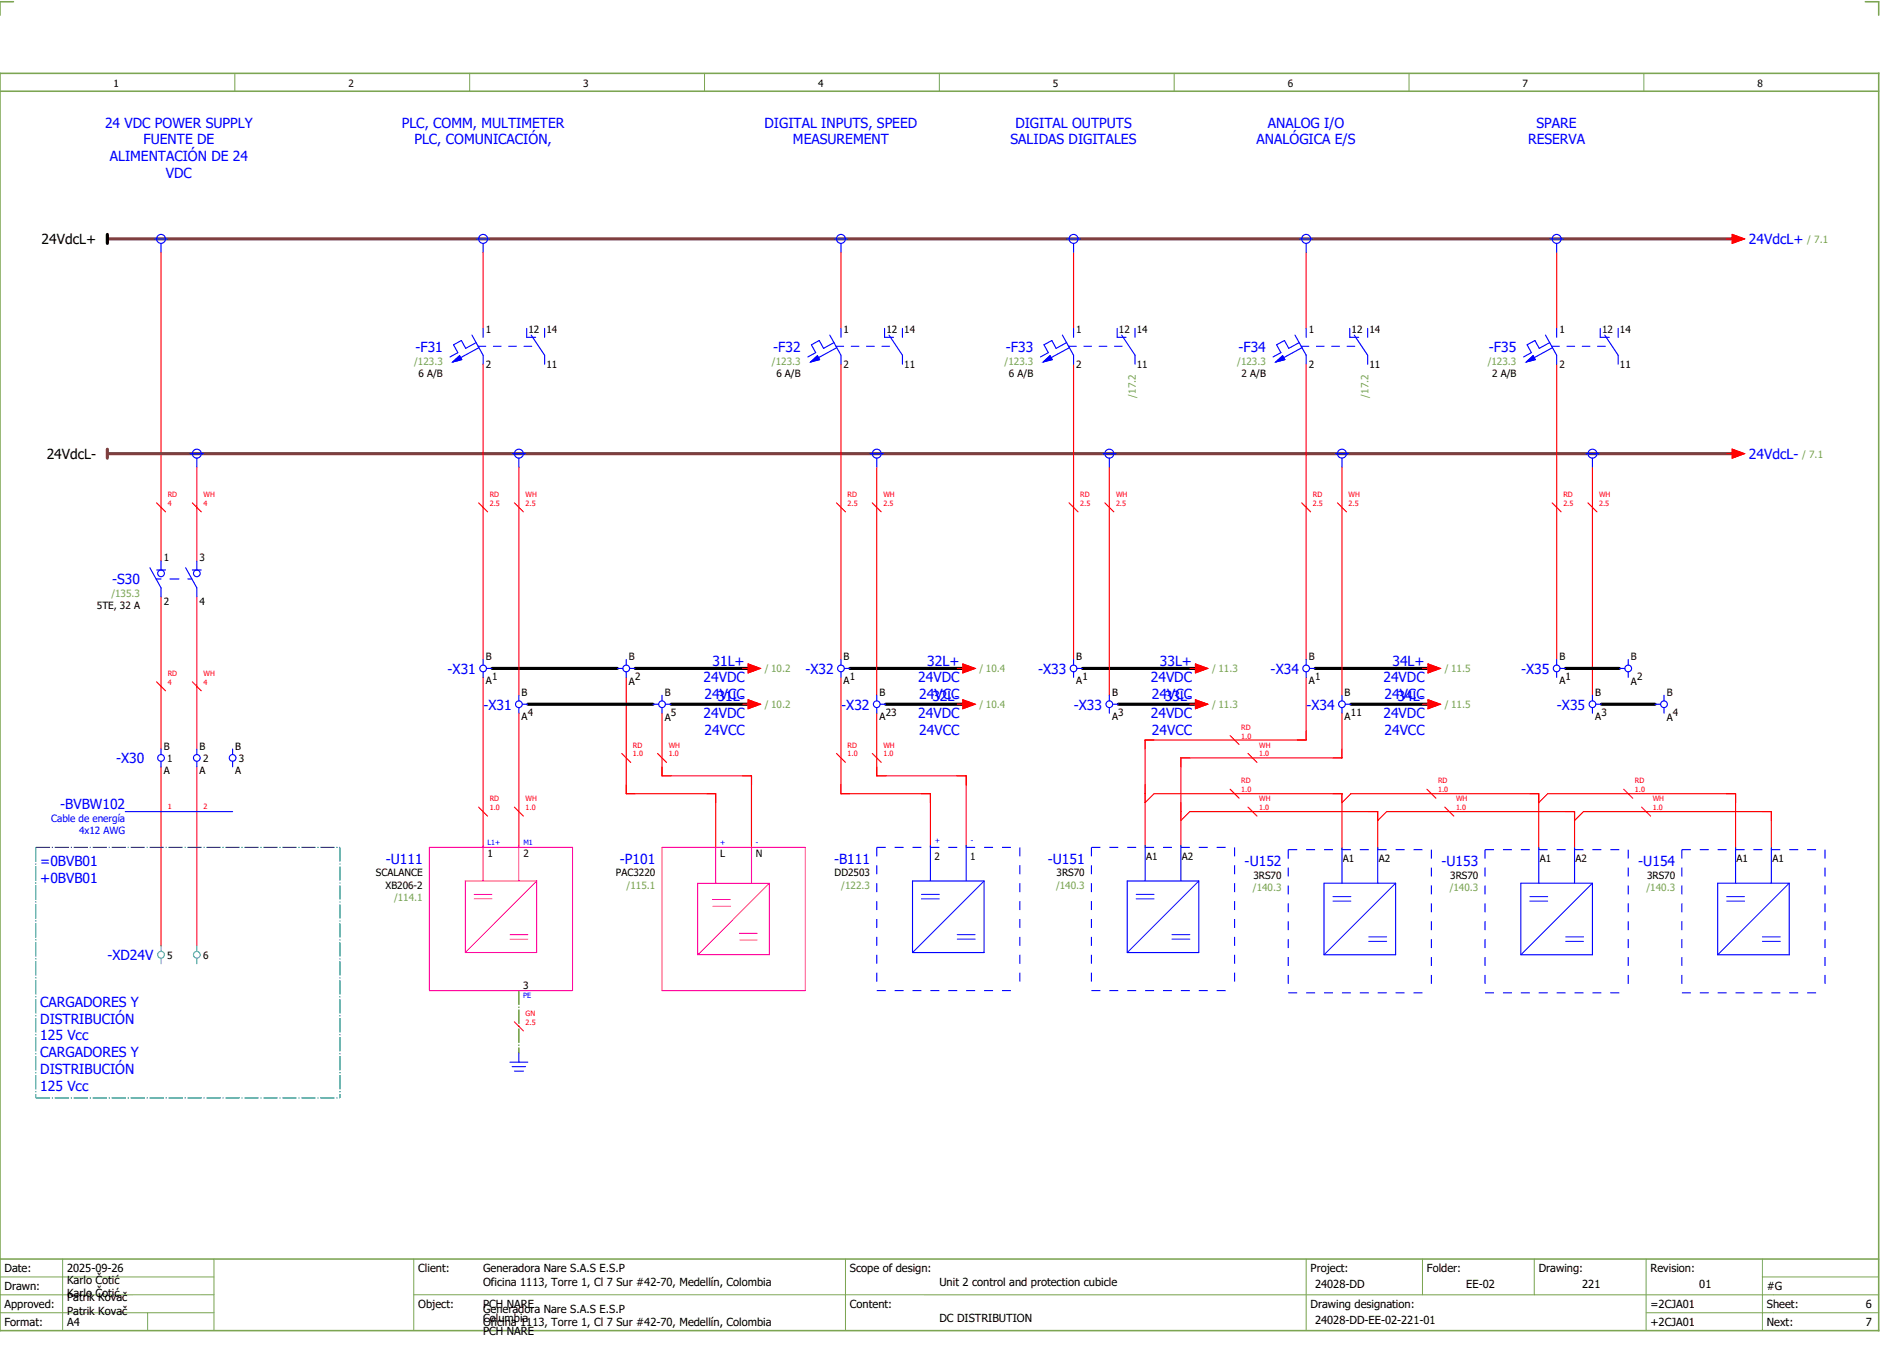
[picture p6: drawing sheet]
<svg xmlns="http://www.w3.org/2000/svg" width="421mm" height="301mm" viewBox="0 0 421 301" stroke-linecap="round" stroke-linejoin="round" font-family="sans-serif">
<path d="M0 16.4h420v281h-420zM3 .4h-3v3M417 .4h3v3M0 20.4h420M0 281.4h420" fill="none" stroke="#7ca552" stroke-width=".35"/>
<g fill="none" stroke="#7ca552" stroke-width=".22">
<path d="M52.5 16.4v4M105 16.4v4M157.5 16.4v4M210 16.4v4M262.5 16.4v4M315 16.4v4M367.5 16.4v4M0 285.4h47.8M0 293.4h47.8M14 281.4v16M33 293.4v4M47.8 281.4v16"/>
<path d="M47.8 289.4h-47.8M92.5 281.4v16M92.5 289.4h327.5M189 281.4v16M292 281.4v15.8M318 281.4v8M343 281.4v8M368 281.4v15.8M368 293.4h52M394 285.4h26M394 281.4v15.8"/>
</g>
<g fill="none" stroke="#f00" stroke-width=".25">
<path d="M36 56.4v69M108 56.4v17M188 56.4v17M240 56.4v17M292 56.4v17M348 56.4v17M386 53.4h1.3M387.3 52.4l2.7 1-2.7 1zM108 81.4v66M188 81.4v66M240 81.4v66M292 81.4v66"/>
<path d="M348 81.4v66M35 112.4l2 2M43 112.4l2 2M44 104.4v21M107 112.4l2 2M115 112.4l2 2M116 104.4v51M187 112.4l2 2M195 112.4l2 2M196 104.4v51M239 112.4l2 2M247 112.4l2 2"/>
<path d="M248 104.4v51M291 112.4l2 2M299 112.4l2 2M300 104.4v51M347 112.4l2 2M355 112.4l2 2M356 104.4v51M386 101.4h1.3M387.3 100.4l2.7 1-2.7 1zM36 133.4v34M44 133.4v34M35 152.4l2 2"/>
<path d="M43 152.4l2 2M108 151.4v38M116 159.4v30M140 151.4v26h20v12M148 159.4v14h20v16M166 149.4h1.3M166 157.4h1.3M167.3 148.4l2.7 1-2.7 1zM167.3 156.4l2.7 1-2.7 1zM188 151.4v26h20v12M196 159.4v14h20v16M214 149.4h1.2"/>
<path d="M214 157.4h1.2M215.2 148.4l2.8 1-2.8 1zM215.2 156.4l2.8 1-2.8 1zM266 149.4h1.2M266 157.4h1.2M267.2 148.4l2.8 1-2.8 1zM267.2 156.4l2.8 1-2.8 1zM292 151.4v14h-36v24M300 159.4v10h-36v20M318 149.4h1.3M318 157.4h1.3M319.3 148.4l2.7 1-2.7 1z"/>
<path d="M319.3 156.4l2.7 1-2.7 1zM36 171.4v40M44 171.4v40M139 168.4l2 2M147 168.4l2 2M187 168.4l2 2M195 168.4l2 2M256 179.4l2-2h42v12.5M275 164.4l2 2M275 176.4l2 2M279 168.4l2 2M300 179.4l2-2h42v12.5"/>
<path d="M319 176.4l2 2M344 179.4l2-2h42v12.5M363 176.4l2 2M107 180.4l2 2M115 180.4l2 2M264 183.4l2-2h42v8.5M279 180.4l2 2M308 183.4l2-2h42v8.5M323 180.4l2 2M352 183.4l2-2h42v8.5M367 180.4l2 2M115 228.4l2 2"/>
</g>
<path d="M24 53.4h364M24 101.4h364M24 100.4v2" fill="none" stroke="#7f3f3f" stroke-width=".7"/>
<g fill="none" stroke="#000" stroke-width=".7">
<path d="M24 52.4v2M110 149.4h28M118 157.4h28M142 149.4h26M150 157.4h18M190 149.4h26M198 157.4h18M242 149.4h26M250 157.4h18M294 149.4h26M302 157.4h18M350 149.4h12"/>
<path d="M358 157.4h12"/>
</g>
<path d="M116 221.4v14" fill="none" stroke="#008000" stroke-width=".25" stroke-dasharray="3.2 .4 .3 .4" stroke-linecap="butt"/>
<path d="M96 189.4h32v32h-32zM104 196.9h16v16h-16zM108 188.9v8M116 188.9v8M148 189.4h32v32h-32zM156 197.4h16v16h-16zM160 189.4v8M168 189.4v8" fill="none" stroke="#f0f" stroke-width=".25"/>
<path d="M106 199.9h4M120 196.9l-16 16M172 197.4l-16 16M106 200.9h4M114 209.9h4M114 208.9h4M159.3 201h4M159.3 202.5h4M165.3 208.6h4M165.3 210.1h4" fill="none" stroke="#f0f" stroke-width=".22"/>
<g fill="none" stroke="#00f" stroke-width=".25">
<path d="M34.5 53.4h3M36 54.4v2M106.5 53.4h3M108 54.4v2M186.5 53.4h3M188 54.4v2M238.5 53.4h3M240 54.4v2M290.5 53.4h3M292 54.4v2M346.5 53.4h3M348 54.4v2"/>
<path d="M105.5 74.9l2.5 4.5v2M106.4 76.6l-2.3 1.3-1-1.8-1.7 1 1 1.7-1.8 1M106.9 77.4h1.7M107.1 77.7l-4.1 2.2M108 73.4v2M110.3 77.4h1.7M113.7 77.4h1.7M117.2 77.4h1.7M117.8 73.4v2h2M118.7 74.9l3.1 4.5v2M121.7 73.4v2M185.5 74.9l2.5 4.5v2"/>
<path d="M186.4 76.6l-2.3 1.3-1-1.8-1.7 1 1 1.7-1.8 1M186.9 77.4h1.7M187.1 77.7l-4.1 2.2M188 73.4v2M190.3 77.4h1.7M193.7 77.4h1.7M197.2 77.4h1.7M197.7 73.4v2h2M198.8 74.9l3 4.5v2M201.8 73.4v2M237.5 74.9l2.5 4.5v2M238.4 76.6l-2.3 1.3-1-1.8-1.7 1 1 1.7-1.8 1"/>
<path d="M238.9 77.4h1.7M239.1 77.7l-4.1 2.2M240 73.4v2M242.3 77.4h1.7M245.7 77.4h1.7M249.2 77.4h1.7M249.8 73.4v2h1.9M250.7 74.9l3.1 4.5v2M253.7 73.4v2M289.5 74.9l2.5 4.5v2M290.4 76.6l-2.3 1.3-1-1.8-1.7 1 1 1.7-1.8 1M290.9 77.4h1.7"/>
<path d="M291.1 77.7l-4.1 2.2M292 73.4v2M294.3 77.4h1.7M297.7 77.4h1.7M301.2 77.4h1.7M301.7 73.4v2h2.1M302.8 74.9l3 4.5v2M305.8 73.4v2M345.5 74.9l2.5 4.5v2M346.4 76.6l-2.3 1.3-1-1.8-1.7 1 1 1.7-1.8 1M346.9 77.4h1.7M347.1 77.7l-4.1 2.2"/>
<path d="M348 73.4v2M350.3 77.4h1.7M353.7 77.4h1.7M357.2 77.4h1.7M357.7 73.4v2h2M358.8 74.9l3 4.5v2M361.7 73.4v2M101.2 80.9l1.5-1.4 .5 .9zM181.2 80.9l1.5-1.4 .5 .9zM233.2 80.9l1.5-1.4 .5 .9zM285.2 80.9l1.5-1.4 .5 .9zM341.2 80.9l1.5-1.4 .5 .9z"/>
<path d="M42.5 101.4h3M44 102.4v2M114.5 101.4h3M116 102.4v2M194.5 101.4h3M196 102.4v2M246.5 101.4h3M248 102.4v2M298.5 101.4h3M300 102.4v2M354.5 101.4h3M356 102.4v2"/>
<path d="M33.5 126.9l2.5 4.5v2M34.9 129.4h1.1M35 127.4h2M36 125.4v2M38 129.4h2M41.5 126.9l2.5 4.5v2M42 129.4h.9M43 127.4h2M44 125.4v2M108 147.4v1.2M108 150.1v1.3M108.8 149.4h1.2"/>
<path d="M116 155.4v1.2M116 158.1v1.3M116.8 157.4h1.2M138 149.4h1.2M140 147.4v1.2M140 150.1v1.3M140.7 149.4h1.3M146 157.4h1.3M148 155.4v1.2M148 158.1v1.3M148.8 157.4h1.2M188 147.4v1.2"/>
<path d="M188 150.1v1.3M188.7 149.4h1.3M196 155.4v1.2M196 158.1v1.3M196.8 157.4h1.2M240 147.4v1.2M240 150.1v1.3M240.8 149.4h1.2M248 155.4v1.2M248 158.1v1.3M248.7 157.4h1.3M292 147.4v1.2"/>
<path d="M292 150.1v1.3M292.8 149.4h1.2M300 155.4v1.2M300 158.1v1.3M300.8 157.4h1.2M348 147.4v1.2M348 150.1v1.3M348.8 149.4h1.2M356 155.4v1.2M356 158.1v1.3M356.8 157.4h1.2M362 149.4h1.3"/>
<path d="M364 147.4v1.2M364 150.1v1.3M370 157.4h1.2M372 155.4v1.2M372 158.1v1.3M36 167.4v1.2M36 170.1v1.3M44 167.4v1.2M44 170.1v1.3M52 167.4v1.2M52 170.1v1.3M28 181.4h24"/>
<path d="M204 196.9h16v16h-16zM208 188.9v8M216 188.9v8M252 196.9h16v16h-16zM256 188.9v8M264 188.9v8M296 197.4h16v16h-16zM300 189.4v8M308 189.4v8M340 197.4h16v16h-16zM344 189.4v8M352 189.4v8"/>
<path d="M384 197.4h16v16h-16zM388 189.4v8M396 189.4v8M114 237.4h4M114.5 238.4h3M115 239.4h2M116 235.4v2"/>
<circle cx="36" cy="53.4" r="1"/>
<circle cx="108" cy="53.4" r="1"/>
<circle cx="188" cy="53.4" r="1"/>
<circle cx="240" cy="53.4" r="1"/>
<circle cx="292" cy="53.4" r="1"/>
<circle cx="348" cy="53.4" r="1"/>
<circle cx="44" cy="101.4" r="1"/>
<circle cx="116" cy="101.4" r="1"/>
<circle cx="196" cy="101.4" r="1"/>
<circle cx="248" cy="101.4" r="1"/>
<circle cx="300" cy="101.4" r="1"/>
<circle cx="356" cy="101.4" r="1"/>
<circle cx="36" cy="128.1" r=".75"/>
<circle cx="44" cy="128.1" r=".75"/>
<circle cx="108" cy="149.4" r=".75"/>
<circle cx="116" cy="157.4" r=".75"/>
<circle cx="140" cy="149.4" r=".75"/>
<circle cx="148" cy="157.4" r=".75"/>
<circle cx="188" cy="149.4" r=".75"/>
<circle cx="196" cy="157.4" r=".75"/>
<circle cx="240" cy="149.4" r=".75"/>
<circle cx="248" cy="157.4" r=".75"/>
<circle cx="292" cy="149.4" r=".75"/>
<circle cx="300" cy="157.4" r=".75"/>
<circle cx="348" cy="149.4" r=".75"/>
<circle cx="356" cy="157.4" r=".75"/>
<circle cx="364" cy="149.4" r=".75"/>
<circle cx="372" cy="157.4" r=".75"/>
<circle cx="36" cy="169.4" r=".75"/>
<circle cx="44" cy="169.4" r=".75"/>
<circle cx="52" cy="169.4" r=".75"/>
</g>
<g fill="none" stroke="#00f" stroke-width=".22">
<path d="M206 199.9h4M220 196.9l-16 16M254 199.9h4M268 196.9l-16 16M312 197.4l-16 16M356 197.4l-16 16M400 197.4l-16 16M206 200.9h4M214 209.9h4M214 208.9h4M254 200.9h4M262 209.9h4"/>
<path d="M262 208.9h4M298 201.4h4M298 200.4h4M306 210.4h4M306 209.4h4M342 201.4h4M342 200.4h4M350 210.4h4M350 209.4h4M386 201.4h4M386 200.4h4M394 210.4h4"/>
<path d="M394 209.4h4"/>
</g>
<path d="M8 189.4h68M8 189.4v56M76 189.4v56M8 245.4h68" fill="none" stroke="#007f7f" stroke-width=".25" stroke-dasharray="3.2 .4 .3 .4" stroke-linecap="butt"/>
<g fill="#00f" stroke="#00f" stroke-width=".22">
<path d="M233.2 80.9l1.5-1.4 .5 .9z"/>
<path d="M285.2 80.9l1.5-1.4 .5 .9z"/>
<path d="M341.2 80.9l1.5-1.4 .5 .9z"/>
<path d="M181.2 80.9l1.5-1.4 .5 .9z"/>
<path d="M101.2 80.9l1.5-1.4 .5 .9z"/>
</g>
<g fill="none" stroke="#52a5a5" stroke-width=".25">
<path d="M36 211.4v1.2M36 214.1v1.3M44 211.4v1.2M44 214.1v1.3"/>
<circle cx="36" cy="213.4" r=".75"/>
<circle cx="44" cy="213.4" r=".75"/>
</g>
<g fill="none" stroke="#00f" stroke-width=".25" stroke-dasharray="2 2" stroke-linecap="butt">
<path d="M196 189.4h32M196 189.4v32M228 189.4v32M244 189.4h32M244 189.4v32M276 189.4v32M288 189.9h32M288 189.9v32M320 189.9v32M332 189.9h32M332 189.9v32M364 189.9v32"/>
<path d="M376 189.9h32M376 189.9v32M408 189.9v32M196 221.4h32M244 221.4h32M288 221.9h32M332 221.9h32M376 221.9h32"/>
</g>
<g fill="#f00" stroke="#f00" stroke-width=".22">
<path d="M167.3 148.4l2.7 1-2.7 1z"/>
<path d="M167.3 156.4l2.7 1-2.7 1z"/>
<path d="M215.2 148.4l2.8 1-2.8 1z"/>
<path d="M215.2 156.4l2.8 1-2.8 1z"/>
<path d="M267.2 148.4l2.8 1-2.8 1z"/>
<path d="M267.2 156.4l2.8 1-2.8 1z"/>
<path d="M319.3 148.4l2.7 1-2.7 1z"/>
<path d="M319.3 156.4l2.7 1-2.7 1z"/>
<path d="M387.3 100.4l2.7 1-2.7 1z"/>
<path d="M387.3 52.4l2.7 1-2.7 1z"/>
</g>
<g font-size="3.1" fill="#00f">
<text x="23.5" y="28.5">24 VDC POWER SUPPLY</text>
<text x="89.8" y="28.5">PLC, COMM, MULTIMETER</text>
<text x="170.9" y="28.5">DIGITAL INPUTS, SPEED</text>
<text x="227" y="28.5">DIGITAL OUTPUTS</text>
<text x="283.4" y="28.5">ANALOG I/O</text>
<text x="343.5" y="28.5">SPARE</text>
<text x="32.1" y="32.3">FUENTE DE</text>
<text x="92.6" y="32.3">PLC, COMUNICACIÓN,</text>
<text x="177.3" y="32.3">MEASUREMENT</text>
<text x="225.9" y="32.3">SALIDAS DIGITALES</text>
<text x="280.9" y="32.3">ANALÓGICA E/S</text>
<text x="341.6" y="32.3">RESERVA</text>
<text x="24.5" y="36">ALIMENTACIÓN DE 24</text>
<text x="37.1" y="39.8">VDC</text>
<text x="391" y="54.6">24VdcL+</text>
<text x="92.9" y="78.6">-F31</text>
<text x="172.9" y="78.6">-F32</text>
<text x="224.9" y="78.6">-F33</text>
<text x="276.9" y="78.6">-F34</text>
<text x="332.9" y="78.6">-F35</text>
<text x="391" y="102.6">24VdcL-</text>
<text x="25.1" y="130.5">-S30</text>
<text x="159.3" y="148.8">31L+</text>
<text x="207.3" y="148.8">32L+</text>
<text x="259.3" y="148.8">33L+</text>
<text x="311.3" y="148.8">34L+</text>
<text x="100.1" y="150.7">-X31</text>
<text x="157.3" y="152.5">24VDC</text>
<text x="180.1" y="150.7">-X32</text>
<text x="205.3" y="152.5">24VDC</text>
<text x="232.1" y="150.7">-X33</text>
<text x="257.3" y="152.5">24VDC</text>
<text x="284.1" y="150.7">-X34</text>
<text x="309.3" y="152.5">24VDC</text>
<text x="340.1" y="150.7">-X35</text>
<text x="108.1" y="158.7">-X31</text>
<text x="157.3" y="160.5">24VDC</text>
<text x="157.5" y="156.3">24VCC</text>
<text x="160.4" y="156.8">31L-</text>
<text x="188.1" y="158.7">-X32</text>
<text x="205.3" y="160.5">24VDC</text>
<text x="205.5" y="156.3">24VCC</text>
<text x="208.4" y="156.8">32L-</text>
<text x="240.1" y="158.7">-X33</text>
<text x="257.3" y="160.5">24VDC</text>
<text x="257.5" y="156.3">24VCC</text>
<text x="260.4" y="156.8">33L-</text>
<text x="292.1" y="158.7">-X34</text>
<text x="309.3" y="160.5">24VDC</text>
<text x="309.5" y="156.3">24VCC</text>
<text x="312.4" y="156.8">34L-</text>
<text x="348.1" y="158.7">-X35</text>
<text x="157.5" y="164.3">24VCC</text>
<text x="205.5" y="164.3">24VCC</text>
<text x="257.5" y="164.3">24VCC</text>
<text x="309.5" y="164.3">24VCC</text>
<text x="26" y="170.6">-X30</text>
<text x="13.5" y="180.8">-BVBW102</text>
<text x="9" y="193.5">=0BVB01</text>
<text x="9" y="197.3">+0BVB01</text>
<text x="86.2" y="193">-U111</text>
<text x="138.6" y="193">-P101</text>
<text x="186.5" y="193">-B111</text>
<text x="234.3" y="193">-U151</text>
<text x="278.2" y="193.5">-U152</text>
<text x="322.3" y="193.5">-U153</text>
<text x="366.3" y="193.5">-U154</text>
<text x="24" y="214.6">-XD24V</text>
<text x="9" y="225">CARGADORES Y</text>
<text x="9" y="228.8">DISTRIBUCIÓN</text>
<text x="9" y="232.5">125 Vcc</text>
<text x="9" y="236.3">CARGADORES Y</text>
<text x="9" y="240">DISTRIBUCIÓN</text>
<text x="9" y="243.8">125 Vcc</text>
</g>
<g font-size="3.1">
<text x="9.3" y="54.6">24VdcL+</text>
<text x="10.4" y="102.6">24VdcL-</text>
</g>
<g font-size="2.5">
<text x="1" y="284.4">Date:</text>
<text x="15" y="286.9">Karlo Čotić</text>
<text x="15" y="284.4">2025-09-26</text>
<text x="93.5" y="284.4">Client:</text>
<text x="108" y="284.4">Generadora Nare S.A.S E.S.P</text>
<text x="108" y="287.4">Oficina 1113, Torre 1, Cl 7 Sur #42-70, Medellín, Colombia</text>
<text x="190" y="284.4">Scope of design:</text>
<text x="210" y="287.4">Unit 2 control and protection cubicle</text>
<text x="293" y="284.4">Project:</text>
<text x="294" y="287.9">24028-DD</text>
<text x="319" y="284.4">Folder:</text>
<text x="327.8" y="287.9">EE-02</text>
<text x="344" y="284.4">Drawing:</text>
<text x="353.7" y="287.9">221</text>
<text x="369" y="284.4">Revision:</text>
<text x="379.9" y="287.9">01</text>
<text x="1" y="288.4">Drawn:</text>
<text x="1" y="292.4">Approved:</text>
<text x="15" y="289.9">Karlo Čotić</text>
<text x="15" y="290.9">Patrik Kovač</text>
<text x="15" y="293.9">Patrik Kovač</text>
<text x="93.5" y="292.4">Object:</text>
<text x="108" y="293.4">Generadora Nare S.A.S E.S.P</text>
<text x="108" y="292.4">PCH NARE</text>
<text x="190" y="292.4">Content:</text>
<text x="293" y="292.4">Drawing designation:</text>
<text x="369" y="292.4">=2CJA01</text>
<text x="395" y="292.4">Sheet:</text>
<text x="395" y="288.4">#G</text>
<text x="417.1" y="292.4">6</text>
<text x="1" y="296.4">Format:</text>
<text x="15" y="296.4">A4</text>
<text x="108" y="296.4">Oficina 1113, Torre 1, Cl 7 Sur #42-70, Medellín, Colombia</text>
<text x="108" y="295.4">Columbia</text>
<text x="108" y="298.4">PCH NARE</text>
<text x="210" y="295.4">DC DISTRIBUTION</text>
<text x="294" y="295.9">24028-DD-EE-02-221-01</text>
<text x="369" y="296.4">+2CJA01</text>
<text x="395" y="296.4">Next:</text>
<text x="417.1" y="296.4">7</text>
</g>
<g font-size="2.2">
<text x="25.4" y="19.4">1</text>
<text x="77.9" y="19.4">2</text>
<text x="130.4" y="19.4">3</text>
<text x="182.9" y="19.4">4</text>
<text x="235.4" y="19.4">5</text>
<text x="287.9" y="19.4">6</text>
<text x="340.4" y="19.4">7</text>
<text x="392.9" y="19.4">8</text>
<text x="108.6" y="74.3">1</text>
<text x="118.1" y="74.3">12</text>
<text x="122.2" y="74.3">14</text>
<text x="188.6" y="74.3">1</text>
<text x="198.1" y="74.3">12</text>
<text x="202.2" y="74.3">14</text>
<text x="240.6" y="74.3">1</text>
<text x="250.2" y="74.3">12</text>
<text x="254.1" y="74.3">14</text>
<text x="292.6" y="74.3">1</text>
<text x="302.1" y="74.3">12</text>
<text x="306.2" y="74.3">14</text>
<text x="348.6" y="74.3">1</text>
<text x="358.2" y="74.3">12</text>
<text x="362.2" y="74.3">14</text>
<text x="108.6" y="82.2">2</text>
<text x="122.2" y="82.2">11</text>
<text x="188.6" y="82.2">2</text>
<text x="202.2" y="82.2">11</text>
<text x="240.6" y="82.2">2</text>
<text x="254.1" y="82.2">11</text>
<text x="292.6" y="82.2">2</text>
<text x="306.2" y="82.2">11</text>
<text x="348.6" y="82.2">2</text>
<text x="362.2" y="82.2">11</text>
<text x="93.6" y="84.2">6 A/B</text>
<text x="173.6" y="84.2">6 A/B</text>
<text x="225.6" y="84.2">6 A/B</text>
<text x="277.6" y="84.2">2 A/B</text>
<text x="333.6" y="84.2">2 A/B</text>
<text x="36.6" y="125.3">1</text>
<text x="44.6" y="125.3">3</text>
<text x="21.7" y="136.1">5TE, 32 A</text>
<text x="36.6" y="135.2">2</text>
<text x="44.6" y="135.2">4</text>
<text x="108.6" y="147.5">B</text>
<text x="140.6" y="147.5">B</text>
<text x="188.6" y="147.5">B</text>
<text x="240.6" y="147.5">B</text>
<text x="292.6" y="147.5">B</text>
<text x="348.6" y="147.5">B</text>
<text x="364.6" y="147.5">B</text>
<text x="108.6" y="152.9">A</text>
<text x="110" y="152">1</text>
<text x="116.6" y="155.5">B</text>
<text x="140.6" y="153">A</text>
<text x="142" y="152">2</text>
<text x="148.6" y="155.5">B</text>
<text x="188.6" y="152.9">A</text>
<text x="190" y="152">1</text>
<text x="196.6" y="155.5">B</text>
<text x="240.6" y="152.9">A</text>
<text x="242" y="152">1</text>
<text x="248.6" y="155.5">B</text>
<text x="292.6" y="152.9">A</text>
<text x="294" y="152">1</text>
<text x="300.6" y="155.5">B</text>
<text x="348.6" y="152.9">A</text>
<text x="350" y="152">1</text>
<text x="356.6" y="155.5">B</text>
<text x="364.6" y="153">A</text>
<text x="366" y="152">2</text>
<text x="372.6" y="155.5">B</text>
<text x="116.6" y="160.9">A</text>
<text x="118" y="160">4</text>
<text x="148.6" y="161">A</text>
<text x="150" y="160">5</text>
<text x="196.6" y="160.9">A</text>
<text x="198" y="160">23</text>
<text x="248.6" y="160.9">A</text>
<text x="250" y="160">3</text>
<text x="300.6" y="160.9">A</text>
<text x="302" y="160">11</text>
<text x="356.6" y="160.9">A</text>
<text x="358" y="160">3</text>
<text x="372.6" y="161">A</text>
<text x="374" y="160">4</text>
<text x="36.6" y="167.5">B</text>
<text x="44.6" y="167.5">B</text>
<text x="52.6" y="167.5">B</text>
<text x="36.6" y="173">A</text>
<text x="37.4" y="170.3">1</text>
<text x="44.6" y="173">A</text>
<text x="45.4" y="170.3">2</text>
<text x="52.6" y="173">A</text>
<text x="53.4" y="170.3">3</text>
<text x="109" y="191.4">1</text>
<text x="117" y="191.4">2</text>
<text x="161" y="191.4">L</text>
<text x="169" y="191.4">N</text>
<text x="84" y="195.9">SCALANCE</text>
<text x="137.7" y="195.9">PAC3220</text>
<text x="186.6" y="195.9">DD2503</text>
<text x="208.9" y="192.1">2</text>
<text x="216.9" y="192.1">1</text>
<text x="236.2" y="195.9">3RS70</text>
<text x="256.2" y="192.1">A1</text>
<text x="264.2" y="192.1">A2</text>
<text x="280.2" y="196.4">3RS70</text>
<text x="300.2" y="192.6">A1</text>
<text x="308.2" y="192.6">A2</text>
<text x="324.2" y="196.4">3RS70</text>
<text x="344.2" y="192.6">A1</text>
<text x="352.2" y="192.6">A2</text>
<text x="368.2" y="196.4">3RS70</text>
<text x="388.2" y="192.6">A1</text>
<text x="396.2" y="192.6">A1</text>
<text x="86.2" y="198.6">XB206-2</text>
<text x="37.4" y="214.3">5</text>
<text x="45.4" y="214.3">6</text>
<text x="116.9" y="221">3</text>
</g>
<g font-size="2.2" fill="#7ca552">
<text x="404" y="54.3">/ 7.1</text>
<text x="92.6" y="81.5">/123.3</text>
<text x="172.6" y="81.5">/123.3</text>
<text x="224.6" y="81.5">/123.3</text>
<text x="276.6" y="81.5">/123.3</text>
<text x="332.6" y="81.5">/123.3</text>
<text x="253.9" y="88.9" transform="rotate(-90 253.9 88.9)">/17.2</text>
<text x="305.9" y="88.9" transform="rotate(-90 305.9 88.9)">/17.2</text>
<text x="402.9" y="102.3">/ 7.1</text>
<text x="24.9" y="133.4">/135.3</text>
<text x="171" y="150.3">/ 10.2</text>
<text x="219" y="150.3">/ 10.4</text>
<text x="271" y="150.3">/ 11.3</text>
<text x="323" y="150.3">/ 11.5</text>
<text x="171" y="158.3">/ 10.2</text>
<text x="219" y="158.3">/ 10.4</text>
<text x="271" y="158.3">/ 11.3</text>
<text x="323" y="158.3">/ 11.5</text>
<text x="88.1" y="201.3">/114.1</text>
<text x="140.1" y="198.6">/115.1</text>
<text x="188.1" y="198.6">/122.3</text>
<text x="236.1" y="198.6">/140.3</text>
<text x="280.1" y="199.1">/140.3</text>
<text x="324.1" y="199.1">/140.3</text>
<text x="368.1" y="199.1">/140.3</text>
</g>
<g font-size="2.2" fill="#00f">
<text x="11.4" y="183.6">Cable de energía</text>
<text x="17.7" y="186.3">4x12 AWG</text>
</g>
<g font-size="1.6" fill="#f00">
<text x="37.5" y="113.1">4</text>
<text x="37.5" y="111.1">RD</text>
<text x="45.5" y="113.1">4</text>
<text x="45.5" y="111.1">WH</text>
<text x="109.5" y="113.1">2.5</text>
<text x="109.5" y="111.1">RD</text>
<text x="117.5" y="113.1">2.5</text>
<text x="117.5" y="111.1">WH</text>
<text x="189.5" y="113.1">2.5</text>
<text x="189.5" y="111.1">RD</text>
<text x="197.5" y="113.1">2.5</text>
<text x="197.5" y="111.1">WH</text>
<text x="241.5" y="113.1">2.5</text>
<text x="241.5" y="111.1">RD</text>
<text x="249.5" y="113.1">2.5</text>
<text x="249.5" y="111.1">WH</text>
<text x="293.5" y="113.1">2.5</text>
<text x="293.5" y="111.1">RD</text>
<text x="301.5" y="113.1">2.5</text>
<text x="301.5" y="111.1">WH</text>
<text x="349.5" y="113.1">2.5</text>
<text x="349.5" y="111.1">RD</text>
<text x="357.5" y="113.1">2.5</text>
<text x="357.5" y="111.1">WH</text>
<text x="37.5" y="153.1">4</text>
<text x="37.5" y="151.1">RD</text>
<text x="45.5" y="153.1">4</text>
<text x="45.5" y="151.1">WH</text>
<text x="141.5" y="167.1">RD</text>
<text x="149.5" y="167.1">WH</text>
<text x="189.5" y="167.1">RD</text>
<text x="197.5" y="167.1">WH</text>
<text x="277.5" y="165.1">1.0</text>
<text x="277.5" y="163.1">RD</text>
<text x="281.5" y="167.1">WH</text>
<text x="141.5" y="169.1">1.0</text>
<text x="149.5" y="169.1">1.0</text>
<text x="189.5" y="169.1">1.0</text>
<text x="197.5" y="169.1">1.0</text>
<text x="281.5" y="169.1">1.0</text>
<text x="109.5" y="179.1">RD</text>
<text x="117.5" y="179.1">WH</text>
<text x="277.5" y="177.1">1.0</text>
<text x="277.5" y="175.1">RD</text>
<text x="281.5" y="179.1">WH</text>
<text x="321.5" y="177.1">1.0</text>
<text x="321.5" y="175.1">RD</text>
<text x="325.5" y="179.1">WH</text>
<text x="365.5" y="177.1">1.0</text>
<text x="365.5" y="175.1">RD</text>
<text x="369.5" y="179.1">WH</text>
<text x="37.5" y="180.9">1</text>
<text x="45.5" y="180.9">2</text>
<text x="109.5" y="181.1">1.0</text>
<text x="117.5" y="181.1">1.0</text>
<text x="281.5" y="181.1">1.0</text>
<text x="325.5" y="181.1">1.0</text>
<text x="369.5" y="181.1">1.0</text>
<text x="117.5" y="227.1">GN</text>
<text x="117.5" y="229.1">2.5</text>
</g>
<g font-size="1.6" fill="#00f">
<text x="109" y="188.9">L1+</text>
<text x="117" y="188.9">M1</text>
<text x="161" y="188.9">+</text>
<text x="169" y="188.9">-</text>
<text x="209" y="188.5">+</text>
<text x="217" y="188.5">-</text>
<text x="116.9" y="223.1">PE</text>
</g>
</svg>
